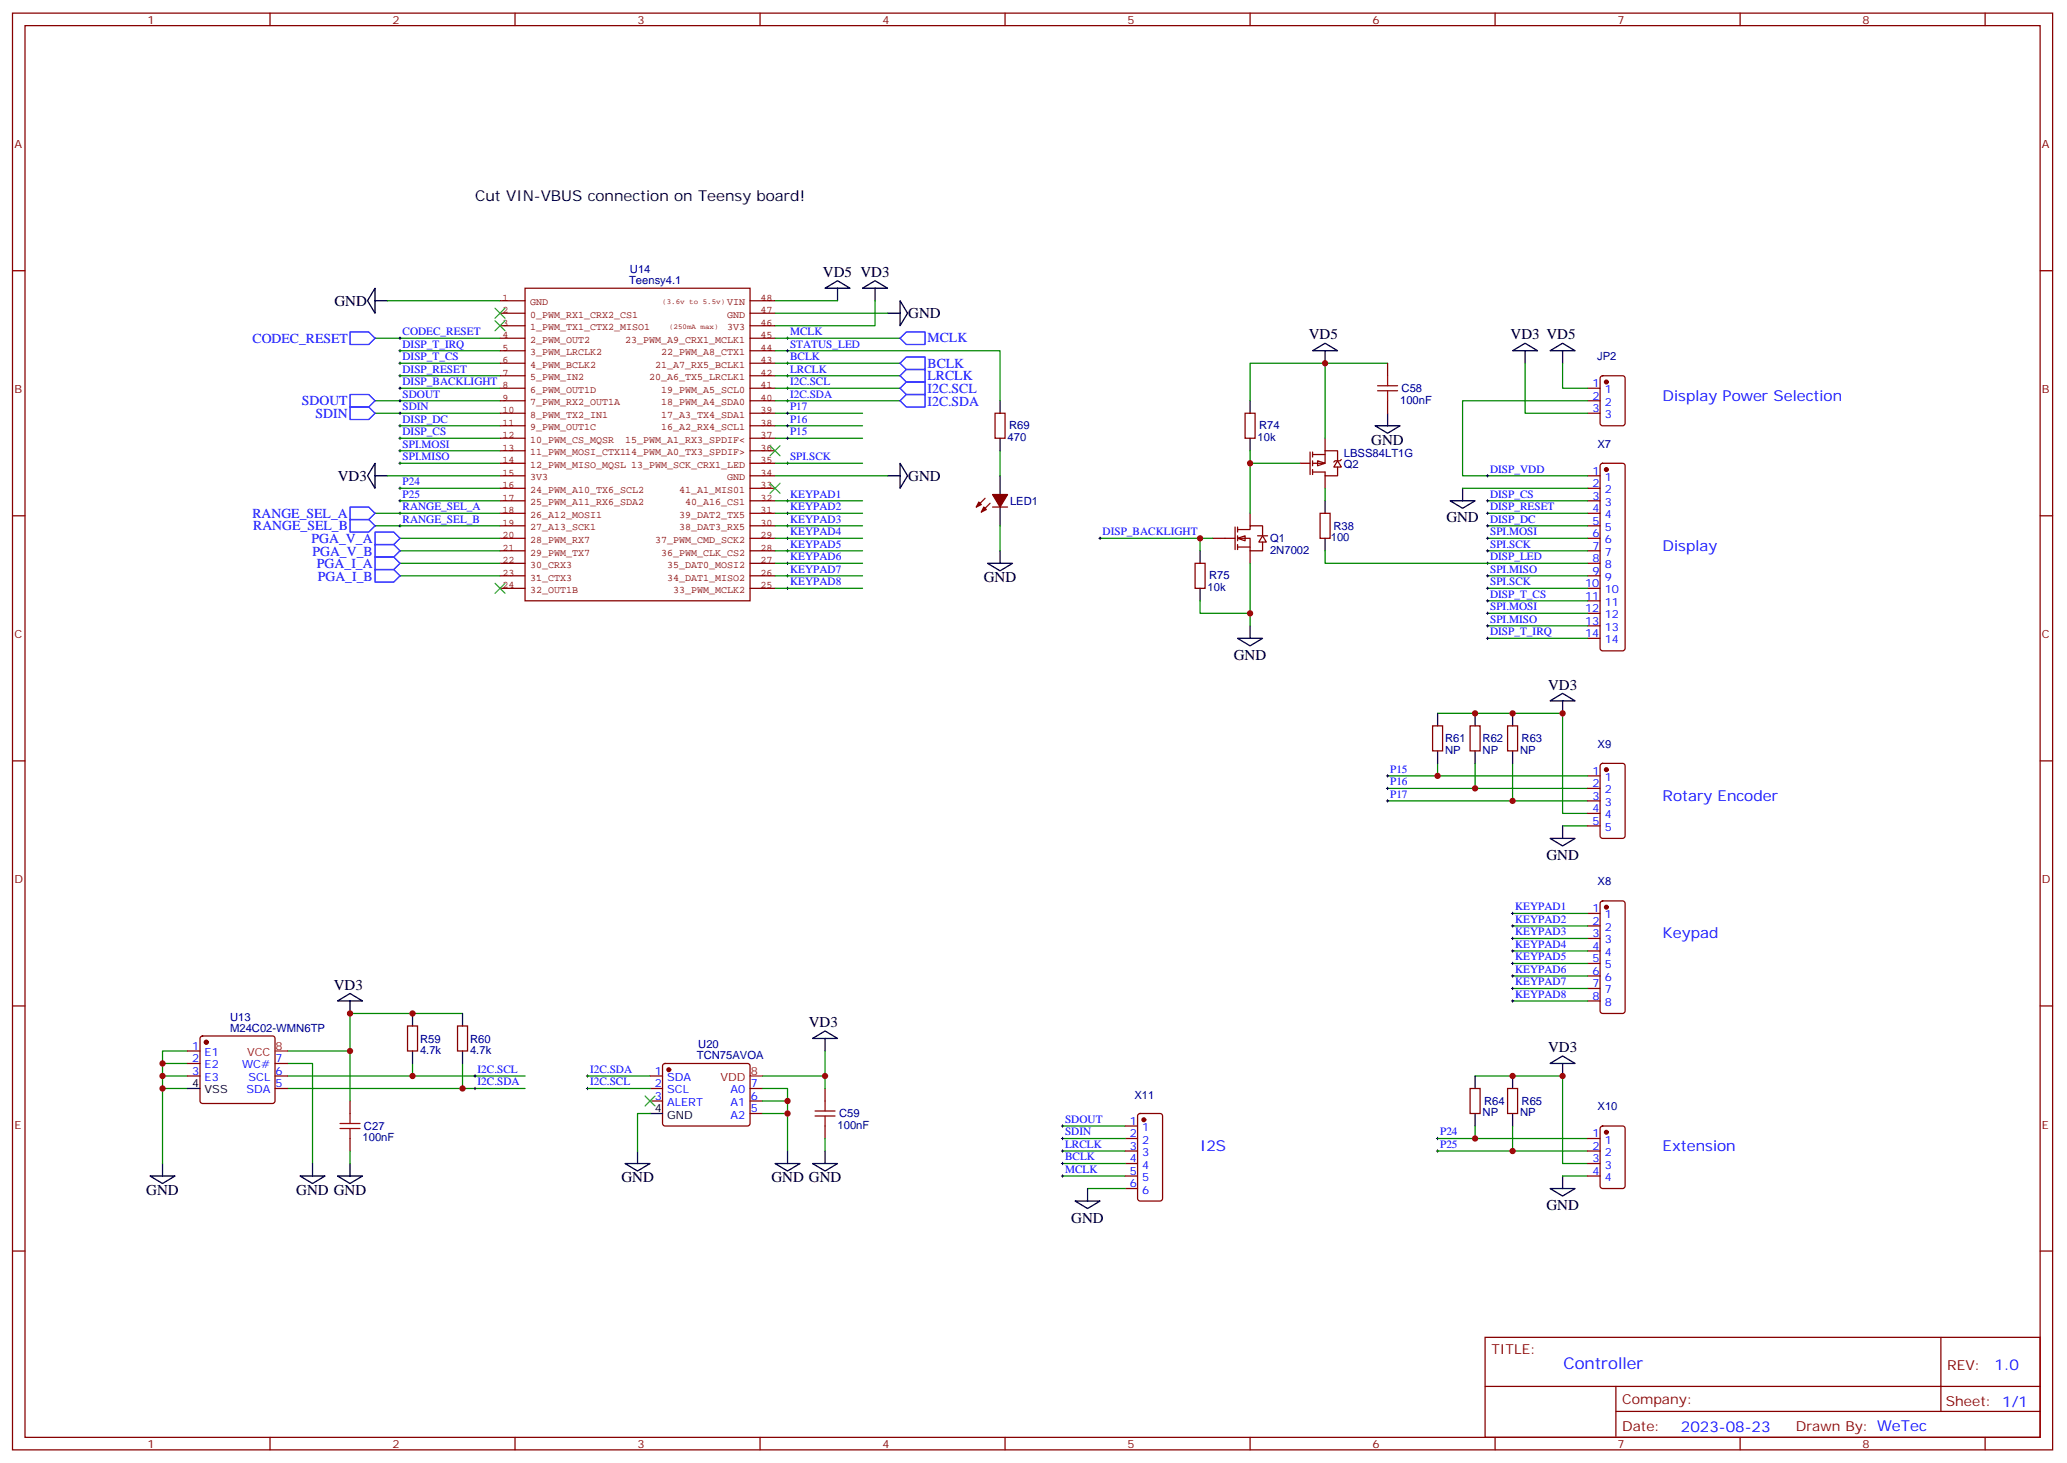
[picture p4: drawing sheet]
<svg xmlns="http://www.w3.org/2000/svg" width="583mm" height="413mm" viewBox="0 0 583 413" stroke-linecap="round" stroke-linejoin="round" font-family="sans-serif">
<g fill="none" stroke="#870000" stroke-width=".35">
<path d="M3.5 3.7h575.8v405.3h-575.8zM7.1 7.2h568.6v398.3h-568.6zM76.2 3.7v3.5M145.3 3.7v3.5M214.5 3.7v3.5M283.6 3.7v3.5M352.8 3.7v3.5M421.9 3.7v3.5M491.1 3.7v3.5M560.2 3.7v3.5M3.5 76.4h3.6M575.7 76.4h3.6"/>
<path d="M280.8 116.6h2.8v7h-2.8zM448 109.5h3.6M448 113.1h3.6M448 116.6h3.6M451.8 106.2l.5-.2h5.6l.7 .4v13l-.5 .7h-5.8l-.7-.4v-13zM448 134.2h3.6M448 137.8h3.6M451.8 130.9l.5-.2h5.6l.5 .2 .2 .5v51.5l-.2 .5-.5 .2h-5.6l-.5-.2-.2-.5v-51.5zM3.5 145.5h3.6M278 140.6l-2.5 2.5M279.4 142l-2.5 2.5M280.1 143.1h4.2"/>
<path d="M372.5 144.8h2.9v7.1h-2.9zM448 141.3h3.6M448 144.8h3.6M448 148.3h3.6M448 151.9h3.6M448 155.4h3.6M448 158.9h3.6M575.7 145.5h3.6M448 162.5h3.6M448 166h3.6M448 169.5h3.6M448 173h3.6"/>
<path d="M448 176.6h3.6M448 180.1h3.6M3.5 214.7h3.6M575.7 214.7h3.6M448 257.7h3.6M451.8 254.4l.5-.2h5.6l.5 .2 .2 .5v30.3l-.2 .5-.5 .2h-5.6l-.5-.2-.2-.5v-30.3zM448 261.2h3.6M448 264.8h3.6M448 268.3h3.6M448 271.8h3.6M448 275.3h3.6M448 278.9h3.6"/>
<path d="M3.5 283.8h3.6M52.9 296.5h3.5M56.7 292.5l.4-.2h19.8l.5 .2 .2 .5v17.6l-.2 .5-.5 .2h-19.8l-.4-.2-.3-.5v-17.6zM115 289.5h2.8v7h-2.8zM129.1 289.5h2.8v7h-2.8zM448 282.4h3.6M575.7 283.8h3.6M52.9 300h3.5M52.9 303.6h3.5M77.6 300h3.5M77.6 303.6h3.5M77.6 307.1h3.5"/>
<path d="M98.8 310.6v3.5M317.5 317.7h3.5M321.3 314.4l.4-.3h5.7l.6 .5 .1 23.5-.5 .7h-5.9l-.6-.4-.1-23.5zM98.8 321.2v3.5M317.5 321.2h3.5M317.5 324.7h3.5M317.5 328.3h3.5M317.5 331.8h3.5M317.5 335.3h3.5M3.5 353h3.6M575.7 353h3.6M419.1 377.3h156.6v28.2h-156.6z"/>
<path d="M547.7 377.3v20.9M419.1 391.1h156.5M456 398.2h119.6M456 391.1v14.2M76.2 405.5v3.5M145.3 405.5v3.5M214.5 405.5v3.5M283.6 405.5v3.5M352.8 405.5v3.5M421.9 405.5v3.5M491.1 405.5v3.5M560.2 405.5v3.5"/>
</g>
<g fill="#870000" stroke="#870000" stroke-width=".35">
<path d="M280.1 139.5h4.2l-2.1 3.6z"/>
<path d="M277.6 143.1l.7 .7-1.4 .7z"/>
<path d="M276.2 141.6l.7 .7-1.4 .8z"/>
<circle cx="453.3" cy="132.5" r=".53"/>
<circle cx="453.3" cy="255.9" r=".53"/>
<circle cx="453.3" cy="107.8" r=".53"/>
<circle cx="322.8" cy="315.9" r=".53"/>
<circle cx="58.2" cy="294" r=".53"/>
</g>
<path d="M96 318.4h5.6M96 317h5.6M98.8 314.1v2.9M98.8 318.4v2.8" fill="none" stroke="#a10000" stroke-width=".35"/>
<g fill="none" stroke="#000" stroke-width=".35">
<path d="M105.8 81.3v7.1l-2.1-3.6zM105.8 84.8h3.6M232.8 81.3l3.6-2.1 3.5 2.1zM236.4 81.3v3.5M243.4 81.3l3.5-2.1 3.6 2.1zM246.9 81.3v3.5M250.5 88.4h3.5M254 84.8l2.1 3.6-2.1 3.5zM426.9 99l3.5-2.2 3.5 2.2zM430.4 99v3.5M437.4 99l3.6-2.2 3.5 2.2zM441 99v3.5"/>
<path d="M282.2 113.1v3.5M105.8 130.7v7.1l-2.1-3.6zM105.8 134.2h3.6M250.5 134.2h3.5M254 130.7l2.1 3.5-2.1 3.6zM282.2 123.6v3.6M282.2 134.2v5.3M412.7 137.8v3.5M278.7 158.9h7.1l-3.6 2.1zM282.2 143.1v5.2M282.2 155.4v3.5M373.9 141.3v3.5"/>
<path d="M373.9 151.9v3.5M409.2 141.3h7.1l-3.6 2.1zM437.4 197.7l3.6-2.1 3.5 2.1zM441 197.7v3.6M437.4 236.5h7.1l-3.5 2.2zM441 233v3.5M95.2 282.4l3.6-2.1 3.5 2.1zM98.8 282.4v3.5M116.4 285.9v3.6M116.4 296.5v3.5M130.5 285.9v3.6M130.5 296.5v3.5"/>
<path d="M52.9 307.1h3.5M437.4 300l3.6-2.1 3.5 2.1zM441 300v3.6M42.3 331.8h7.1l-3.5 2.1zM45.9 328.3v3.5M84.7 331.8h7l-3.5 2.1zM88.2 328.3v3.5M95.2 331.8h7.1l-3.5 2.1zM98.8 328.3v3.5M303.4 338.8h7l-3.5 2.2zM306.9 335.3v3.5M437.4 335.3h7.1l-3.5 2.1z"/>
<path d="M441 331.8v3.5"/>
</g>
<g fill="none" stroke="#008700" stroke-width=".35">
<path d="M105.8 95.4h35.3M109.4 84.8h31.7M112.9 99h28.2M218.7 84.8h17.7M218.7 88.4h31.8M218.7 95.4h35.3M246.9 84.8v7.1h-28.2M105.8 116.6h35.3M105.8 113.1h35.3M112.9 102.5h28.2M112.9 106h28.2M112.9 109.5h28.2"/>
<path d="M218.7 116.6h24.7M218.7 102.5h35.3M218.7 113.1h35.3M218.7 106h35.3M218.7 109.5h35.3M430.4 102.5v14.1h17.6M441 102.5v7h7M448 113.1h-35.3v21.1h35.3M109.4 134.2h31.7M112.9 137.8h28.2M112.9 120.1h28.2M112.9 123.6h28.2"/>
<path d="M112.9 127.2h28.2M112.9 130.7h28.2M218.7 134.2h31.8M218.7 120.1h24.7M218.7 130.7h24.7M282.2 127.2v7M412.7 137.8h35.3M105.8 148.3h35.3M105.8 144.8h35.3M112.9 155.4h28.2M112.9 151.9h28.2M112.9 141.3h28.2"/>
<path d="M112.9 158.9h28.2M218.7 155.4h24.7M218.7 151.9h24.7M218.7 148.3h24.7M218.7 141.3h24.7M218.7 144.8h24.7M218.7 158.9h24.7M282.2 148.3v7.1M373.9 155.4v3.5h74.1M419.8 155.4h28.2M419.8 151.9h28.2M419.8 148.3h28.2"/>
<path d="M419.8 141.3h28.2M419.8 144.8h28.2M112.9 162.5h28.2M218.7 166h24.7M218.7 162.5h24.7M419.8 169.5h28.2M419.8 176.6h28.2M419.8 173h28.2M419.8 166h28.2M419.8 162.5h28.2M419.8 180.1h28.2M405.7 201.3h35.3v28.2h7"/>
<path d="M416.3 215.4v7M426.9 215.4v10.6M391.6 222.4h56.4M391.6 226h56.4M441 233h7M426.9 257.7h21.1M426.9 261.2h21.1M426.9 268.3h21.1M426.9 264.8h21.1M426.9 275.3h21.1M426.9 271.8h21.1M426.9 278.9h21.1"/>
<path d="M52.9 296.5h-7v3.5M81.1 296.5h17.7v14.1M130.5 285.9h-31.7v10.6M426.9 282.4h21.1M52.9 307.1h-7v21.2M52.9 303.6h-7v3.5M52.9 300h-7v3.6M81.1 300h7.1v28.3M81.1 303.6h67.1M81.1 307.1h67.1M116.4 300v3.6M130.5 300v7.1"/>
<path d="M299.9 317.7h17.6M416.3 303.6h24.7v24.7h7M416.3 317.7v3.5h31.7M426.9 317.7v7M98.8 324.7v3.6M299.9 331.8h17.6M299.9 324.7h17.6M299.9 321.2h17.6M299.9 328.3h17.6M306.9 335.3h10.6M405.7 324.7h42.3M441 331.8h7"/>
</g>
<g fill="none" stroke="#000" stroke-width=".28">
<path d="M112.5 99h.7M112.5 95.4h.7M112.9 95.1v.7M112.9 98.6v.7M221.9 95.4h.7M222.2 95.1v.7M112.5 113.1h.7M112.5 102.5h.7M112.5 106h.7M112.5 116.6h.7M112.9 102.1v.7M112.9 105.7v.7"/>
<path d="M112.9 112.7v.7M112.9 116.2v.7M112.9 119.8v.7M221.9 109.5h.7M221.9 113.1h.7M221.9 102.5h.7M221.9 106h.7M221.9 116.6h.7M222.2 102.1v.7M222.2 105.7v.7M222.2 109.2v.7M222.2 112.7v.7"/>
<path d="M222.2 116.2v.7M222.2 119.8v.7M112.5 123.6h.7M112.5 120.1h.7M112.5 127.2h.7M112.5 130.7h.7M112.5 137.8h.7M112.9 123.3v.7M112.9 126.8v.7M112.9 130.4v.7M112.9 137.4v.7M221.9 120.1h.7"/>
<path d="M221.9 130.7h.7M222.2 130.4v.7M419.5 134.2h.7M419.8 133.9v.7M112.5 148.3h.7M112.5 141.3h.7M112.5 144.8h.7M112.9 140.9v.7M112.9 144.5v.7M112.9 148v.7M221.9 148.3h.7M221.9 151.9h.7"/>
<path d="M221.9 155.4h.7M221.9 158.9h.7M221.9 141.3h.7M221.9 144.8h.7M222.2 140.9v.7M222.2 144.5v.7M222.2 148v.7M222.2 151.5v.7M222.2 155v.8M222.2 158.6v.7M419.5 148.3h.7M419.5 151.9h.7"/>
<path d="M419.5 155.4h.7M419.5 158.9h.7M419.5 141.3h.7M419.5 144.8h.7M419.8 140.9v.7M419.8 144.5v.7M419.8 148v.7M419.8 151.5v.7M419.8 155v.8M419.8 158.6v.7M221.9 162.5h.7M221.9 166h.7"/>
<path d="M222.2 162.1v.7M222.2 165.6v.7M419.5 162.5h.7M419.5 166h.7M419.5 169.5h.7M419.5 173h.7M419.5 176.6h.7M419.8 162.1v.7M419.8 165.6v.7M419.8 169.2v.7M419.8 172.7v.7M419.8 176.2v.7"/>
<path d="M419.8 179.7v.7M419.5 180.1h.7M391.2 222.4h.7M391.2 226h.7M391.6 222.1v.7M391.6 225.6v.7M426.5 257.7h.7M426.9 257.4v.7M426.5 261.2h.7M426.5 264.8h.7M426.5 268.3h.7M426.5 271.8h.7"/>
<path d="M426.5 275.3h.7M426.5 278.9h.7M426.9 260.9v.7M426.9 264.4v.7M426.9 267.9v.7M426.9 271.5v.7M426.9 275v.7M426.9 278.5v.7M426.5 282.4h.7M426.9 282v.8M133.7 303.6h.7M133.7 307.1h.7"/>
<path d="M134.1 303.2v.7M134.1 306.7v.7M299.5 317.7h.7M299.9 317.3v.7M299.5 324.7h.7M299.5 321.2h.7M299.5 331.8h.7M299.5 328.3h.7M299.9 320.9v.7M299.9 324.4v.7M299.9 327.9v.7M299.9 331.4v.7"/>
<path d="M405.3 324.7h.7M405.3 321.2h.7M405.7 320.9v.7M405.7 324.4v.7"/>
</g>
<g fill="none" stroke="#850000" stroke-width=".35">
<path d="M141.1 99h7.1M141.1 95.4h7.1M141.1 91.9h7.1M141.1 88.4h7.1M141.1 84.8h7.1M148.2 81.3h63.5v88.2h-63.5zM211.7 99h7M211.7 95.4h7M211.7 91.9h7M211.7 88.4h7M211.7 84.8h7M141.1 116.6h7.1"/>
<path d="M141.1 113.1h7.1M141.1 109.5h7.1M141.1 106h7.1M141.1 102.5h7.1M211.7 116.6h7M211.7 113.1h7M211.7 109.5h7M211.7 106h7M211.7 102.5h7M141.1 120.1h7.1M141.1 123.6h7.1M141.1 127.2h7.1"/>
<path d="M141.1 130.7h7.1M141.1 134.2h7.1M141.1 137.8h7.1M211.7 120.1h7M211.7 123.6h7M211.7 127.2h7M211.7 130.7h7M211.7 134.2h7M211.7 137.8h7M141.1 141.3h7.1M141.1 144.8h7.1M141.1 148.3h7.1"/>
<path d="M141.1 151.9h7.1M141.1 155.4h7.1M141.1 158.9h7.1M211.7 141.3h7M211.7 144.8h7M211.7 148.3h7M211.7 151.9h7M211.7 155.4h7M211.7 158.9h7M141.1 162.5h7.1M141.1 166h7.1M151.7 162.5h.1"/>
<path d="M211.7 162.5h7M211.7 166h7"/>
</g>
<g fill="none" stroke="#00f" stroke-width=".35">
<path d="M98.8 93.7h5.3l1.7 1.7-1.7 1.8h-5.3zM254 95.4l1.8-1.7h5.3v3.5h-5.3zM98.8 111.3h5.3l1.7 1.8-1.7 1.7h-5.3zM98.8 114.8h5.3l1.7 1.8-1.7 1.8h-5.3zM254 109.5l1.8-1.7h5.3v3.5h-5.3zM254 113.1l1.8-1.8h5.3v3.5h-5.3zM254 102.5l1.8-1.8h5.3v3.5h-5.3zM255.8 104.2h5.3v3.6h-5.3l-1.8-1.8zM98.8 143.1h5.3l1.7 1.7-1.7 1.8h-5.3zM98.8 146.6h5.3l1.7 1.7-1.7 1.8h-5.3zM105.8 150.1h5.3l1.8 1.8-1.8 1.7h-5.3zM105.8 153.6h5.3l1.8 1.8-1.8 1.8h-5.3z"/>
<path d="M105.8 157.2h5.3l1.8 1.7-1.8 1.8h-5.3zM105.8 160.7h5.3l1.8 1.8-1.8 1.7h-5.3z"/>
</g>
<path d="M139.7 87l2.8 2.8M139.7 90.5l2.8 2.8M142.5 87l-2.8 2.8M142.5 90.5l-2.8 2.8M217.3 125.8l2.8 2.8M217.3 136.3l2.8 2.9M220.1 125.8l-2.8 2.8M220.1 136.3l-2.8 2.9M139.7 164.6l2.8 2.8M142.5 164.6l-2.8 2.8" fill="none" stroke="#3c3" stroke-width=".35"/>
<path d="M77.6 296.5h3.5" fill="none" stroke="#f00" stroke-width=".35"/>
<g fill="#fff" stroke="#870000" stroke-width=".35">
<path d="M349.2 151.9l2.2-.7v1.4z"/>
<path d="M356.3 151.2l1.1 1.7h-2.2z"/>
</g>
<path d="M342.2 151.9h6.3M348.5 148.7v6.3M349.2 149.4h3.6v-1.1h3.5v2.9M349.2 151.9h3.6v3.5h3.5v-2.5M349.2 154.3h3.6M349.2 148.7v1.4M349.2 151.2v1.4M349.2 153.6v1.4M352.8 144.8v3.5M352.8 155.4v3.5M354.9 151.2h2.8" fill="none" stroke="#870000" stroke-width=".35"/>
<path d="M371.8 130l2.1 .7-2.1 .7z" fill="#fff" stroke="#870000" stroke-width=".35"/>
<g fill="none" stroke="#870000" stroke-width=".35">
<path d="M351.4 116.6h2.8v7h-2.8zM391.6 102.5v3.5M391.6 113.1v3.5M366.9 130.7h2.8M369.7 127.5v6.4M370.4 128.2h3.5M370.4 127.5v1.4M370.4 130v1.4M370.4 132.5v1.4M373.9 127.2h3.6v2.8M373.9 127.2v3.5h-3.5M373.9 123.6v3.6"/>
<path d="M373.9 134.2v3.6M377.5 130l1 1.8h-2.1zM377.5 131.8v2.4h-3.6v-1h-3.5M378.5 129.6l-.3 .4h-1.4l-.4 .4M337.3 158.9h2.8v7.1h-2.8zM404.3 204.8h2.8v7h-2.8zM414.9 204.8h2.8v7h-2.8zM425.4 204.8h2.9v7h-2.9zM448 218.9h3.6M451.8 215.6l.5-.2h5.6l.7 .4v20l-.5 .7h-5.8l-.7-.4v-20zM448 222.4h3.6M448 226h3.6"/>
<path d="M448 229.5h3.6M448 233h3.6M183.4 303.6h3.6M183.4 307.1h3.6M183.4 310.6h3.6M187.2 300.2l.5-.2h23.3l.5 .2 .2 .5-.1 16.5-.6 .5-23.6-.1-.4-.6v-16.3zM211.7 307.1h3.5M211.7 310.6h3.5M211.7 314.1h3.5M232.8 307.1v3.5M232.8 317.7v3.5M414.9 307.1h2.8v7h-2.8z"/>
<path d="M425.4 307.1h2.9v7h-2.9zM451.8 317.9l.5-.2h5.6l.7 .4v16.5l-.5 .7h-5.8l-.7-.4v-16.5zM448 321.2h3.6M448 324.7h3.6M448 328.3h3.6M448 331.8h3.6"/>
</g>
<g fill="none" stroke="#008700" stroke-width=".35">
<path d="M218.7 99h63.5v14.1M373.9 102.5h-21.1v10.6M391.6 102.5h-17.7v21.1M218.7 123.6h24.7M352.8 127.2v3.5M366.9 130.7h-14.1v14.1M373.9 137.8v3.5M310.4 151.9h31.8M338.7 151.9v3.5M352.8 158.9v17.7M338.7 169.5v3.5h14.1M391.6 218.9h56.4"/>
<path d="M405.7 215.4v3.5M232.8 296.5v10.6M165.8 303.6h17.6M165.8 307.1h17.6M183.4 314.1h-3.5v10.6M215.2 307.1h7v3.5M215.2 310.6h7v3.5M215.2 314.1h7v10.6M215.2 303.6h17.6M232.8 321.2v3.5M405.7 321.2h10.6"/>
</g>
<g fill="none" stroke="#000" stroke-width=".35">
<path d="M370.4 99l3.5-2.2 3.6 2.2zM373.9 99v3.5M352.8 113.1v3.5M391.6 116.6v3.5M352.8 123.6v3.6M388.1 120.1h7l-3.5 2.1zM338.7 155.4v3.5M338.7 166v3.5M352.8 176.6v3.5M349.2 180.1h7.1l-3.5 2.1zM405.7 201.3v3.5M405.7 211.8v3.6"/>
<path d="M416.3 201.3v3.5M416.3 211.8v3.6M426.9 201.3v3.5M426.9 211.8v3.6M229.3 293l3.5-2.1 3.6 2.1zM232.8 293v3.5M183.4 314.1h3.6M416.3 303.6v3.5M416.3 314.1v3.6M426.9 303.6v3.5M426.9 314.1v3.6M176.4 328.3h7l-3.5 2.1z"/>
<path d="M179.9 324.7v3.6M218.7 328.3h7.1l-3.6 2.1zM222.2 324.7v3.6M229.3 328.3h7.1l-3.6 2.1zM232.8 324.7v3.6"/>
</g>
<g fill="none" stroke="#000" stroke-width=".28">
<path d="M221.9 99h.7M222.2 98.6v.7M112.5 109.5h.7M112.9 109.2v.7M221.9 123.6h.7M222.2 123.3v.7M310.1 151.9h.7M310.4 151.5v.7M391.2 218.9h.7M391.6 218.5v.8M165.5 303.6h.7M165.5 307.1h.7"/>
<path d="M165.8 303.2v.7M165.8 306.7v.7"/>
</g>
<path d="M388.8 110.2h5.6M388.8 108.8h5.6M391.6 106v2.8M391.6 110.2v2.9M230 314.9h5.7M230 313.4h5.7M232.8 310.6v2.8M232.8 314.9v2.8" fill="none" stroke="#a10000" stroke-width=".35"/>
<g fill="#870000" stroke="#870000" stroke-width=".35">
<circle cx="188.7" cy="301.8" r=".53"/>
<circle cx="453.3" cy="319.4" r=".53"/>
<circle cx="453.3" cy="217.1" r=".53"/>
</g>
<path d="M211.7 303.6h3.5" fill="none" stroke="#f00" stroke-width=".35"/>
<path d="M182 309.2l2.9 2.8M184.9 309.2l-2.9 2.8" fill="none" stroke="#3c3" stroke-width=".35"/>
<g fill="#c00">
<circle cx="98.8" cy="296.5" r=".88"/>
<circle cx="45.9" cy="307.1" r=".88"/>
<circle cx="45.9" cy="303.6" r=".88"/>
<circle cx="45.9" cy="300" r=".88"/>
<circle cx="116.4" cy="303.6" r=".88"/>
<circle cx="130.5" cy="307.1" r=".88"/>
<circle cx="98.8" cy="285.9" r=".88"/>
<circle cx="416.3" cy="222.4" r=".88"/>
<circle cx="426.9" cy="226" r=".88"/>
<circle cx="441" cy="303.6" r=".88"/>
<circle cx="426.9" cy="324.7" r=".88"/>
<circle cx="116.4" cy="285.9" r=".88"/>
<circle cx="352.8" cy="130.7" r=".88"/>
<circle cx="338.7" cy="151.9" r=".88"/>
<circle cx="352.8" cy="173" r=".88"/>
<circle cx="373.9" cy="102.5" r=".88"/>
<circle cx="222.3" cy="310.6" r=".88"/>
<circle cx="222.3" cy="314.1" r=".88"/>
<circle cx="232.8" cy="303.6" r=".88"/>
<circle cx="441" cy="201.3" r=".88"/>
<circle cx="405.7" cy="218.9" r=".88"/>
<circle cx="426.9" cy="201.3" r=".88"/>
<circle cx="416.3" cy="201.3" r=".88"/>
<circle cx="426.9" cy="303.6" r=".88"/>
<circle cx="416.3" cy="321.2" r=".88"/>
</g>
<text font-size="4.6" fill="#00f" x="441.2" y="386.3">Controller</text>
<g font-size="4.2">
<text x="134.1" y="56.6">Cut VIN-VBUS connection on Teensy board!</text>
<text x="232.2" y="78.1">VD5 VD3</text>
<text x="94.4" y="86.3">GND</text>
<text x="256.3" y="89.8">GND</text>
<text x="369.4" y="95.8">VD5</text>
<text x="426.3" y="95.8">VD3 VD5</text>
<text x="387" y="125.4">GND</text>
<text x="95.3" y="135.6">VD3</text>
<text x="256.3" y="135.6">GND</text>
<text x="408.2" y="147.4">GND</text>
<text x="277.6" y="164.2">GND</text>
<text x="348.2" y="186.2">GND</text>
<text x="436.9" y="194.6">VD3</text>
<text x="436.4" y="242.6">GND</text>
<text x="94.2" y="279.2">VD3</text>
<text x="228.2" y="289.8">VD3</text>
<text x="436.9" y="296.9">VD3</text>
<text x="175.4" y="333.6">GND</text>
<text x="217.7" y="333.6">GND GND</text>
<text x="41.3" y="337.1">GND</text>
<text x="83.6" y="337.1">GND GND</text>
<text x="436.4" y="341.4">GND</text>
<text x="302.3" y="344.9">GND</text>
</g>
<g font-size="4.2" fill="#00f">
<text x="469.2" y="113.1">Display Power Selection</text>
<text x="469.2" y="155.4">Display</text>
<text x="469.2" y="226">Rotary Encoder</text>
<text x="469.2" y="264.8">Keypad</text>
<text x="338.7" y="324.7">I2S</text>
<text x="469.2" y="324.7">Extension</text>
<text x="562.9" y="386.6">1.0</text>
<text x="474.4" y="403.9">2023-08-23</text>
</g>
<g font-size="3.9" fill="#00f">
<text x="71.3" y="96.7">CODEC_RESET</text>
<text x="261.8" y="96.6">MCLK</text>
<text x="261.8" y="103.7">BCLK</text>
<text x="261.8" y="107.2">LRCLK</text>
<text x="261.8" y="110.9">I2C.SCL</text>
<text x="85.2" y="114.3">SDOUT</text>
<text x="89.1" y="117.9">SDIN</text>
<text x="261.8" y="114.4">I2C.SDA</text>
<text x="71.2" y="146.1">RANGE_SEL_A</text>
<text x="71.5" y="149.7">RANGE_SEL_B</text>
<text x="87.9" y="153.2">PGA_V_A</text>
<text x="88.2" y="156.8">PGA_V_B</text>
<text x="89.5" y="160.3">PGA_I_A</text>
<text x="89.7" y="163.9">PGA_I_B</text>
</g>
<g font-size="3.9" fill="#800">
<text x="420.9" y="381.9">TITLE:</text>
<text x="549.5" y="386.6">REV:</text>
<text x="457.8" y="396.1">Company:</text>
<text x="549.1" y="396.7">Sheet: 1/1</text>
<text x="457.8" y="403.8">Date:</text>
<text x="506.8" y="403.8">Drawn By: WeTec</text>
</g>
<g font-size="3.2" fill="#800">
<text x="41.6" y="6.7">1</text>
<text x="110.8" y="6.7">2</text>
<text x="179.9" y="6.7">3</text>
<text x="249.1" y="6.7">4</text>
<text x="318.2" y="6.7">5</text>
<text x="387.3" y="6.7">6</text>
<text x="456.5" y="6.7">7</text>
<text x="525.6" y="6.7">8</text>
<text x="4.1" y="41.8">A</text>
<text x="576.3" y="41.8">A</text>
<text x="4.1" y="110.9">B</text>
<text x="576.3" y="110.9">B</text>
<text x="4.1" y="180.1">C</text>
<text x="576.3" y="180.1">C</text>
<text x="4.1" y="249.2">D</text>
<text x="576.3" y="249.2">D</text>
<text x="4.1" y="318.4">E</text>
<text x="576.3" y="318.4">E</text>
<text x="41.6" y="408.5">1</text>
<text x="110.8" y="408.5">2</text>
<text x="179.9" y="408.5">3</text>
<text x="249.1" y="408.5">4</text>
<text x="318.2" y="408.5">5</text>
<text x="387.3" y="408.5">6</text>
<text x="456.5" y="408.5">7</text>
<text x="525.6" y="408.5">8</text>
</g>
<g font-size="3.2" fill="#000080">
<text x="177.8" y="77">U14</text>
<text x="177.5" y="80.3">Teensy4.1</text>
<text x="450.7" y="101.7">JP2</text>
<text x="395.1" y="113.9">100nF</text>
<text x="395.5" y="110.6">C58</text>
<text x="284.3" y="124.4">470</text>
<text x="284.8" y="121.2">R69</text>
<text x="354.9" y="124.4">10k</text>
<text x="355.3" y="121.2">R74</text>
<text x="379.2" y="128.9">LBSS84LT1G</text>
<text x="450.8" y="126.3">X7</text>
<text x="379.2" y="132">Q2</text>
<text x="285" y="142.4">LED1</text>
<text x="376.3" y="149.5">R38</text>
<text x="358.4" y="153">Q1</text>
<text x="375.5" y="152.7">100</text>
<text x="358.4" y="156.2">2N7002</text>
<text x="340.8" y="166.8">10k</text>
<text x="341.2" y="163.5">R75</text>
<text x="407.8" y="209.5">R61</text>
<text x="418.4" y="209.5">R62</text>
<text x="429.4" y="209.3">R63</text>
<text x="407.8" y="212.6">NP</text>
<text x="418.4" y="212.6">NP</text>
<text x="429" y="212.6">NP</text>
<text x="450.9" y="210.9">X9</text>
<text x="450.8" y="249.8">X8</text>
<text x="64.9" y="291.2">M24C02-WMN6TP</text>
<text x="64.9" y="288">U13</text>
<text x="118.5" y="297.3">4.7k</text>
<text x="118.5" y="294.2">R59</text>
<text x="132.6" y="297.3">4.7k</text>
<text x="132.6" y="294.2">R60</text>
<text x="196.6" y="298.9">TCN75AVOA</text>
<text x="197.1" y="295.6">U20</text>
<text x="320.1" y="309.9">X11</text>
<text x="418.8" y="311.7">R64</text>
<text x="429.4" y="311.7">R65</text>
<text x="236.8" y="315.2">C59</text>
<text x="418.4" y="314.9">NP</text>
<text x="429" y="314.9">NP</text>
<text x="450.8" y="313.3">X10</text>
<text x="102.3" y="322">100nF</text>
<text x="102.7" y="318.7">C27</text>
<text x="236.4" y="318.5">100nF</text>
</g>
<g font-size="3.2" fill="#00f">
<text x="113.6" y="94.5">CODEC_RESET</text>
<text x="223" y="94.5">MCLK</text>
<text x="113.6" y="101.6">DISP_T_CS</text>
<text x="113.6" y="98.1">DISP_T_IRQ</text>
<text x="223" y="101.6">BCLK</text>
<text x="223" y="98.1">STATUS_LED</text>
<text x="113.6" y="105.1">DISP_RESET</text>
<text x="223" y="105.1">LRCLK</text>
<text x="113.6" y="112.2">SDOUT</text>
<text x="113.6" y="108.7">DISP_BACKLIGHT</text>
<text x="223" y="108.7">I2C.SCL</text>
<text x="223" y="112.2">I2C.SDA</text>
<text x="449.4" y="109.2">1</text>
<text x="449.4" y="112.7">2</text>
<text x="452.9" y="110.9">1</text>
<text x="113.6" y="119.2">DISP_DC</text>
<text x="113.6" y="115.7">SDIN</text>
<text x="223" y="115.7">P17</text>
<text x="223" y="119.2">P16</text>
<text x="449.4" y="116.2">3</text>
<text x="452.9" y="114.5">2</text>
<text x="452.9" y="118">3</text>
<text x="113.6" y="122.8">DISP_CS</text>
<text x="223" y="122.8">P15</text>
<text x="113.6" y="126.3">SPI.MOSI</text>
<text x="113.6" y="129.8">SPI.MISO</text>
<text x="223" y="129.8">SPI.SCK</text>
<text x="113.6" y="136.9">P24</text>
<text x="420.5" y="133.3">DISP_VDD</text>
<text x="449.4" y="133.9">1</text>
<text x="449.4" y="137.4">2</text>
<text x="452.9" y="135.6">1</text>
<text x="113.6" y="140.4">P25</text>
<text x="113.6" y="143.9">RANGE_SEL_A</text>
<text x="223" y="143.9">KEYPAD2</text>
<text x="223" y="140.4">KEYPAD1</text>
<text x="420.5" y="140.4">DISP_CS</text>
<text x="420.5" y="143.9">DISP_RESET</text>
<text x="449.4" y="140.9">3</text>
<text x="452.9" y="139.2">2</text>
<text x="452.9" y="142.7">3</text>
<text x="113.6" y="147.5">RANGE_SEL_B</text>
<text x="223" y="147.5">KEYPAD3</text>
<text x="420.5" y="147.5">DISP_DC</text>
<text x="449.4" y="144.5">4</text>
<text x="449.4" y="148">5</text>
<text x="452.9" y="146.2">4</text>
<text x="452.9" y="149.8">5</text>
<text x="223" y="154.5">KEYPAD5</text>
<text x="223" y="151">KEYPAD4</text>
<text x="311.1" y="151">DISP_BACKLIGHT</text>
<text x="420.5" y="151">SPI.MOSI</text>
<text x="420.5" y="154.5">SPI.SCK</text>
<text x="449.4" y="151.5">6</text>
<text x="449.4" y="155">7</text>
<text x="452.9" y="153.3">6</text>
<text x="223" y="161.6">KEYPAD7</text>
<text x="223" y="158">KEYPAD6</text>
<text x="420.5" y="158">DISP_LED</text>
<text x="420.5" y="161.6">SPI.MISO</text>
<text x="449.4" y="158.6">8</text>
<text x="452.9" y="156.8">7</text>
<text x="452.9" y="160.3">8</text>
<text x="223" y="165.1">KEYPAD8</text>
<text x="420.5" y="165.1">SPI.SCK</text>
<text x="447.3" y="165.6">10</text>
<text x="449.4" y="162.1">9</text>
<text x="452.9" y="163.9">9</text>
<text x="452.9" y="167.4">10</text>
<text x="420.5" y="168.6">DISP_T_CS</text>
<text x="420.5" y="172.2">SPI.MOSI</text>
<text x="447.3" y="169.2">11</text>
<text x="447.3" y="172.7">12</text>
<text x="452.9" y="170.9">11</text>
<text x="420.5" y="175.7">SPI.MISO</text>
<text x="420.5" y="179.2">DISP_T_IRQ</text>
<text x="447.3" y="176.2">13</text>
<text x="447.3" y="179.7">14</text>
<text x="452.9" y="174.4">12</text>
<text x="452.9" y="178">13</text>
<text x="452.9" y="181.5">14</text>
<text x="392.3" y="221.5">P16</text>
<text x="392.3" y="218">P15</text>
<text x="449.4" y="218.5">1</text>
<text x="452.9" y="220.3">1</text>
<text x="392.3" y="225.1">P17</text>
<text x="449.4" y="222.1">2</text>
<text x="449.4" y="225.6">3</text>
<text x="452.9" y="223.8">2</text>
<text x="452.9" y="227.4">3</text>
<text x="449.4" y="229.1">4</text>
<text x="449.4" y="232.7">5</text>
<text x="452.9" y="230.9">4</text>
<text x="452.9" y="234.4">5</text>
<text x="427.6" y="256.8">KEYPAD1</text>
<text x="449.4" y="257.4">1</text>
<text x="427.6" y="260.3">KEYPAD2</text>
<text x="427.6" y="263.9">KEYPAD3</text>
<text x="449.4" y="260.9">2</text>
<text x="452.9" y="259.1">1</text>
<text x="452.9" y="262.6">2</text>
<text x="427.6" y="267.4">KEYPAD4</text>
<text x="449.4" y="264.4">3</text>
<text x="449.4" y="267.9">4</text>
<text x="452.9" y="266.2">3</text>
<text x="452.9" y="269.7">4</text>
<text x="427.6" y="270.9">KEYPAD5</text>
<text x="427.6" y="274.5">KEYPAD6</text>
<text x="449.4" y="271.5">5</text>
<text x="449.4" y="275">6</text>
<text x="452.9" y="273.2">5</text>
<text x="427.6" y="278">KEYPAD7</text>
<text x="427.6" y="281.5">KEYPAD8</text>
<text x="449.4" y="278.5">7</text>
<text x="452.9" y="276.8">6</text>
<text x="452.9" y="280.3">7</text>
<text x="449.4" y="282">8</text>
<text x="452.9" y="283.8">8</text>
<text x="54.3" y="296.2">1</text>
<text x="54.3" y="299.7">2</text>
<text x="57.7" y="297.9">E1</text>
<text x="77.8" y="299.7">7</text>
<text x="54.3" y="303.2">3</text>
<text x="57.7" y="301.4">E2</text>
<text x="57.7" y="305">E3</text>
<text x="68.4" y="301.4">WC#</text>
<text x="70.2" y="305">SCL</text>
<text x="77.8" y="303.2">6</text>
<text x="134.8" y="302.7">I2C.SCL</text>
<text x="166.5" y="302.7">I2C.SDA</text>
<text x="184.8" y="303.2">1</text>
<text x="188.3" y="305">SDA</text>
<text x="69.5" y="308.5">SDA</text>
<text x="77.8" y="306.7">5</text>
<text x="134.8" y="306.2">I2C.SDA</text>
<text x="166.5" y="306.2">I2C.SCL</text>
<text x="184.8" y="306.7">2</text>
<text x="184.8" y="310.3">3</text>
<text x="188.3" y="308.5">SCL</text>
<text x="206.2" y="308.5">A0</text>
<text x="211.8" y="310.3">6</text>
<text x="211.8" y="306.7">7</text>
<text x="188.3" y="312">ALERT</text>
<text x="206.2" y="315.6">A2</text>
<text x="206.2" y="312">A1</text>
<text x="211.8" y="313.8">5</text>
<text x="300.6" y="316.8">SDOUT</text>
<text x="318.8" y="317.3">1</text>
<text x="300.6" y="323.8">LRCLK</text>
<text x="300.6" y="320.3">SDIN</text>
<text x="318.8" y="320.9">2</text>
<text x="322.3" y="319.1">1</text>
<text x="322.3" y="322.6">2</text>
<text x="406.4" y="323.8">P25</text>
<text x="406.4" y="320.3">P24</text>
<text x="449.4" y="320.9">1</text>
<text x="452.9" y="322.6">1</text>
<text x="300.6" y="327.4">BCLK</text>
<text x="318.8" y="324.4">3</text>
<text x="318.8" y="327.9">4</text>
<text x="322.3" y="326.1">3</text>
<text x="322.3" y="329.7">4</text>
<text x="449.4" y="324.4">2</text>
<text x="449.4" y="327.9">3</text>
<text x="452.9" y="326.1">2</text>
<text x="452.9" y="329.7">3</text>
<text x="300.6" y="330.9">MCLK</text>
<text x="318.8" y="331.4">5</text>
<text x="318.8" y="335">6</text>
<text x="322.3" y="333.2">5</text>
<text x="449.4" y="331.4">4</text>
<text x="452.9" y="333.2">4</text>
<text x="322.3" y="336.7">6</text>
</g>
<g font-size="3.2" fill="#f00">
<text x="69.7" y="297.9">VCC</text>
<text x="77.8" y="296.2">8</text>
<text x="203.3" y="305">VDD</text>
<text x="211.8" y="303.2">8</text>
</g>
<g font-size="3.2">
<text x="54.3" y="306.7">4</text>
<text x="57.7" y="308.5">VSS</text>
<text x="184.8" y="313.8">4</text>
<text x="188.3" y="315.6">GND</text>
</g>
<g font-size="2.8" fill="#840000">
<text x="141.8" y="84.8">1</text>
<text x="141.8" y="88.3">2</text>
<text x="149.6" y="86.2">GND</text>
<text x="149.6" y="89.7">0_PWM_RX1_CRX2_CS1</text>
<text x="205.2" y="89.7">GND</text>
<text x="205.2" y="86.2">VIN</text>
<text x="214.6" y="88.3">47</text>
<text x="214.6" y="84.8">48</text>
<text x="141.8" y="91.9">3</text>
<text x="141.8" y="95.4">4</text>
<text x="149.6" y="93.2">1_PWM_TX1_CTX2_MISO1</text>
<text x="205.2" y="93.2">3V3</text>
<text x="214.6" y="95.4">45</text>
<text x="214.6" y="91.9">46</text>
<text x="141.8" y="98.9">5</text>
<text x="149.6" y="100.3">3_PWM_LRCLK2</text>
<text x="149.6" y="96.7">2_PWM_OUT2</text>
<text x="176.4" y="96.7">23_PWM_A9_CRX1_MCLK1</text>
<text x="186.5" y="100.3">22_PWM_A8_CTX1</text>
<text x="214.6" y="98.9">44</text>
<text x="141.8" y="102.4">6</text>
<text x="141.8" y="106">7</text>
<text x="149.6" y="103.8">4_PWM_BCLK2</text>
<text x="149.6" y="107.3">5_PWM_IN2</text>
<text x="183.2" y="107.3">20_A6_TX5_LRCLK1</text>
<text x="184.9" y="103.8">21_A7_RX5_BCLK1</text>
<text x="214.6" y="106">42</text>
<text x="214.6" y="102.4">43</text>
<text x="141.8" y="109.5">8</text>
<text x="141.8" y="113">9</text>
<text x="149.6" y="110.9">6_PWM_OUT1D</text>
<text x="186.5" y="110.9">19_PWM_A5_SCL0</text>
<text x="214.6" y="113">40</text>
<text x="214.6" y="109.5">41</text>
<text x="141.8" y="116.6">10</text>
<text x="149.6" y="117.9">8_PWM_TX2_IN1</text>
<text x="149.6" y="114.4">7_PWM_RX2_OUT1A</text>
<text x="186.5" y="117.9">17_A3_TX4_SDA1</text>
<text x="186.5" y="114.4">18_PWM_A4_SDA0</text>
<text x="214.6" y="116.6">39</text>
<text x="141.8" y="120.1">11</text>
<text x="141.8" y="123.6">12</text>
<text x="149.6" y="121.4">9_PWM_OUT1C</text>
<text x="149.6" y="125">10_PWM_CS_MQSR</text>
<text x="176.4" y="125">15_PWM_A1_RX3_SPDIF&lt;</text>
<text x="186.5" y="121.4">16_A2_RX4_SCL1</text>
<text x="214.6" y="123.6">37</text>
<text x="214.6" y="120.1">38</text>
<text x="141.8" y="127.1">13</text>
<text x="141.8" y="130.7">14</text>
<text x="149.6" y="128.5">11_PWM_MOSI_CTX114_PWM_A0_TX3_SPDIF&gt;</text>
<text x="214.6" y="130.7">35</text>
<text x="214.6" y="127.1">36</text>
<text x="141.8" y="134.2">15</text>
<text x="141.8" y="137.7">16</text>
<text x="149.6" y="132">12_PWM_MISO_MQSL 13_PWM_SCK_CRX1_LED</text>
<text x="149.6" y="135.6">3V3</text>
<text x="205.2" y="135.6">GND</text>
<text x="214.6" y="137.7">33</text>
<text x="214.6" y="134.2">34</text>
<text x="141.8" y="141.3">17</text>
<text x="149.6" y="139.1">24_PWM_A10_TX6_SCL2</text>
<text x="149.6" y="142.6">25_PWM_A11_RX6_SDA2</text>
<text x="191.6" y="139.1">41_A1_MIS01</text>
<text x="193.3" y="142.6">40_A16_CS1</text>
<text x="214.6" y="141.3">32</text>
<text x="141.8" y="144.8">18</text>
<text x="141.8" y="148.3">19</text>
<text x="149.6" y="146.1">26_A12_MOSI1</text>
<text x="149.6" y="149.7">27_A13_SCK1</text>
<text x="191.6" y="149.7">38_DAT3_RX5</text>
<text x="191.6" y="146.1">39_DAT2_TX5</text>
<text x="214.6" y="148.3">30</text>
<text x="214.6" y="144.8">31</text>
<text x="141.8" y="151.8">20</text>
<text x="141.8" y="155.4">21</text>
<text x="149.6" y="153.2">28_PWM_RX7</text>
<text x="184.9" y="153.2">37_PWM_CMD_SCK2</text>
<text x="214.6" y="155.4">28</text>
<text x="214.6" y="151.8">29</text>
<text x="141.8" y="158.9">22</text>
<text x="149.6" y="156.7">29_PWM_TX7</text>
<text x="149.6" y="160.2">30_CRX3</text>
<text x="186.5" y="156.7">36_PWM_CLK_CS2</text>
<text x="188.2" y="160.2">35_DAT0_MOSI2</text>
<text x="214.6" y="158.9">27</text>
<text x="141.8" y="162.4">23</text>
<text x="141.8" y="165.9">24</text>
<text x="149.6" y="163.8">31_CTX3</text>
<text x="149.6" y="167.3">32_OUT1B</text>
<text x="188.2" y="163.8">34_DAT1_MISO2</text>
<text x="189.9" y="167.3">33_PWM_MCLK2</text>
<text x="214.6" y="165.9">25</text>
<text x="214.6" y="162.4">26</text>
</g>
<g font-size="2.1" fill="#840000">
<text x="186.9" y="85.9">(3.6v to 5.5v)</text>
<text x="188.8" y="93">(250mA max)</text>
</g>
</svg>
